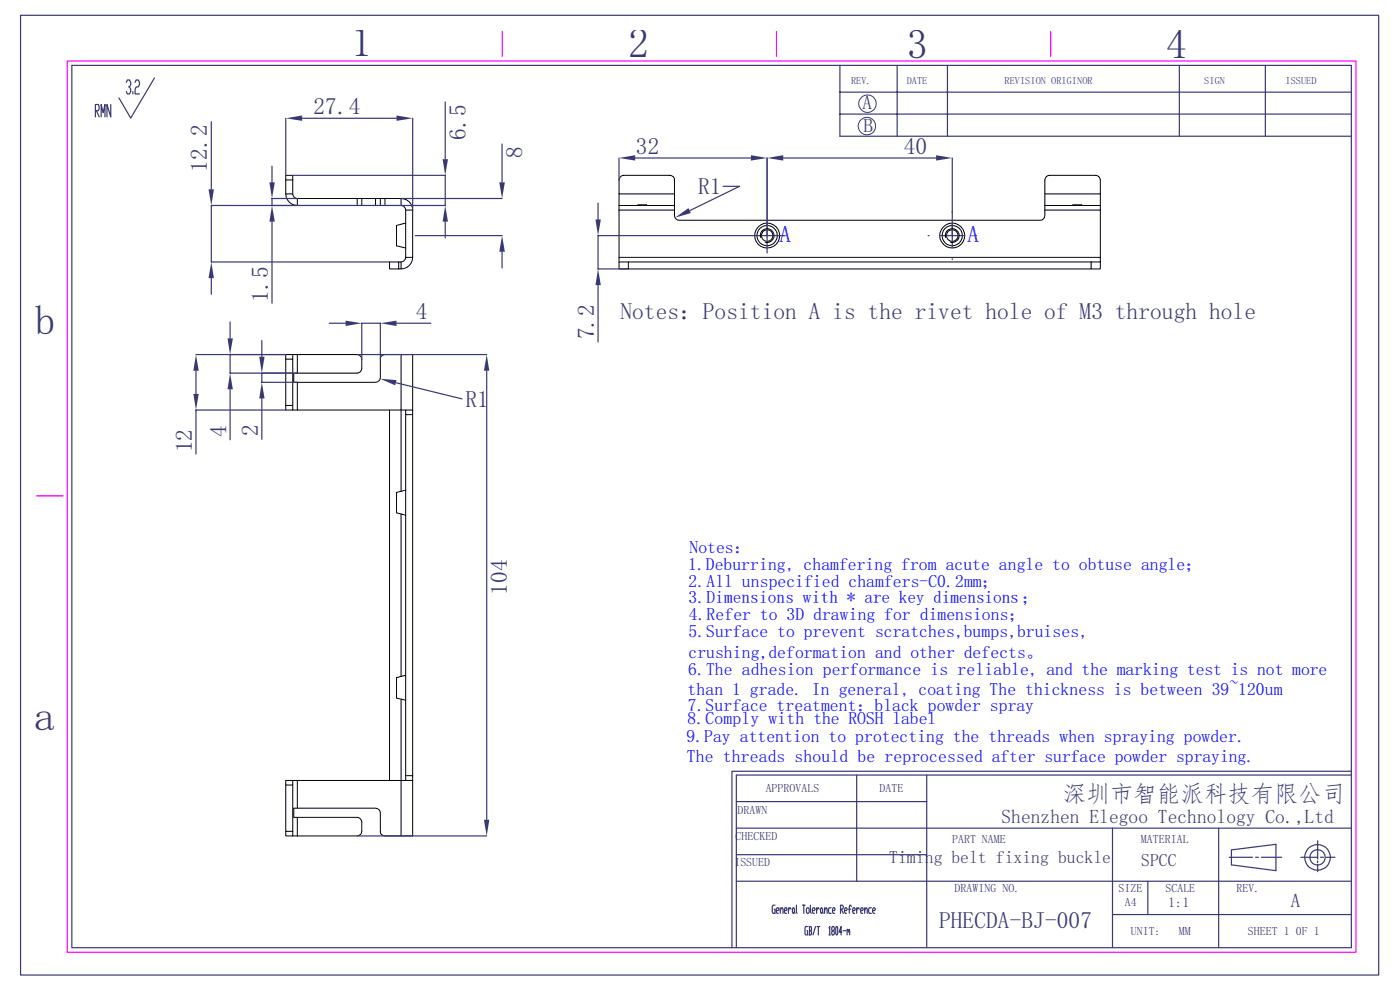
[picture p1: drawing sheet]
<svg xmlns="http://www.w3.org/2000/svg" width="297mm" height="210mm" viewBox="0 0 297 210" stroke-linecap="round" stroke-linejoin="round" font-family="sans-serif">
<path d="M14.3 12.9h273.4v189.1h-273.4zM106.6 6.7v5.3M164.7 6.7v5.3M222.9 6.7v5.3M7.7 105.2h5.7" fill="none" stroke="#f0f" stroke-width=".25"/>
<g fill="none" stroke="#393972" stroke-width=".25">
<path d="M4.4 3.2h288.1v203.6h-288.1zM15.2 13.9h271.5v187.1h-271.5zM26.8 17.5l.2-.5h.5l.2 .5v.4l-.2 .5h-.2M27.5 18.4l.2 .5v.5l-.2 .5h-.5l-.2-.5M28.2 19.4v.5M28.7 17.5l.2-.5h.4l.3 .5v.4l-.3 .5h-.4l-.2 .5v1h.9M32.8 16.5l-5.1 8.5-2.5-4.2M178.2 13.9v15h108.5M178.2 19.5h108.5M190.3 13.9v15M201 13.9v15M250.2 13.9v15"/>
<path d="M268.4 13.9v15M20.2 23.5h.7l.1-.4-.1-.9h-.7v2.6M20.4 23.5l.6 1.3M21.5 24.8v-2.6l.4 1.7 .4-1.7v2.6M23.5 22.2v2.6l-.8-2.6v2.6M57.7 35.2v3.5M178.2 24.2h108.5M57.7 47v17.3M63 42.1h-5.3v1.5h5.3M156.2 175.7h130.5M156.2 170h40.4M181.7 164.4v22.5"/>
<path d="M196.6 164.4v36.6M236 175.7v25.3M258.5 175.7v25.3M279.5 178.3v3.9M286.7 163.6h-131.4v37.4M286.7 164.4h-130.5v36.6M156.2 186.9h130.5M156.2 181.3h40.4M164.4 192h-.4l-.2 .3v1.1l.2 .3h.4v-.8h-.1M164.7 193.2h.4l.2-.3-.2-.3h-.3l-.1 .3v.5l.1 .3h.3M165.5 193.2l.3-.6h.2l.1 1.1M165.5 192.6v1.1"/>
<path d="M166.4 193.2h.4l.2-.3-.2-.3h-.3l-.1 .3 .1 .8h.3M167.3 192.6v1.1M167.8 192.9l-.1-.3h-.2l-.2 .6M168.2 192.6h.2l.1 .3-.1 .8h-.2l-.1-.3zM168.5 193.4l.2 .3M169 192l.1 1.7M170.2 192h.6M170.5 192v1.7M171.2 192.6h.3l.2 .3v.5l-.2 .3h-.3l-.1-.3v-.5zM171.3 196.5h-.4l-.1 .3 .1 1.5h.4v-.9h-.1M171.6 196.5h.4l.2 .3-.2 .6M171.7 197.4h.3l.2 .6-.2 .3h-.4"/>
<path d="M171.7 196.5v1.8M171.9 192v1.4l.2 .3M172.3 193.2h.5l.1-.3-.1-.3h-.3l-.2 .3v.5l.2 .3h.3M173 196.5l-.5 1.8M173.2 192.6v1.1M173.3 196.5h.6M173.6 196.5v1.8M173.8 192.9l-.1-.3h-.2l-.3 .6M174.2 192.6l.3 .3v.5l-.2 .3-.2-.3zM174.5 193.4l.1 .3M174.9 193.2l.4-.6 .2 1.1M174.9 192.6v1.1"/>
<path d="M175.9 196.8l.1-.3v1.8M175.9 198.3h.2M176.3 192.6h-.4l-.1 .3 .1 .8h.4M176.6 197.4l-.2-.6 .2-.3h.3l.1 .6-.1 .3h-.3l-.2 .3 .2 .6h.3l.1-.3-.1-.6M176.6 193.2h.4l.2-.3-.2-.3h-.3l-.1 .3 .1 .8h.3M177.4 196.5h.2l.1 .3-.1 1.5h-.2l-.1-.3zM178.3 192.9h.4l.2-.3-.2-.6h-.4v1.7M178.5 192.9l.4 .8M178.6 197.7h-.6l.4-1.2v1.8M178.9 197.4h.5M179.2 193.2h.4l.1-.3-.1-.3h-.3l-.1 .3v.5l.1 .3h.3M179.7 197.4l.1-.3 .2 .6"/>
<path d="M179.7 197.1v1.2M180 197.4l.1-.3 .2 1.2M180 192.9h.5M180.6 192.3l-.1-.3h-.2l-.1 1.7M180.9 193.2h.4l.1-.3-.1-.3h-.3l-.1 .3 .1 .8h.3M181.7 192.6v1.1M182.3 192.9l-.1-.3h-.2l-.3 .6M182.6 193.2h.4l.1-.3-.1-.3h-.3l-.1 .3 .1 .8h.3M183.4 193.2l.5-.6 .1 1.1M183.4 192.6v1.1M184.9 192.6h-.5l-.1 .3 .1 .8h.5M185.1 193.2h.4l.2-.3-.2-.3h-.2l-.2 .3v.5l.2 .3h.2"/>
<path d="M236 194h50.7M243.5 186.9v7.1M260.8 181.8h4.9M261.2 180.3l9.5-1.2v5.6l-9.5-1.2zM266.4 181.8h.6M267.6 181.8h4.3M276 181.8h3.5M279.5 182.6v.4M279.5 183.4v1.5M280.1 181.8h.7M281.3 181.8h1.9"/>
<circle cx="279.5" cy="181.9" r="1.63"/>
<circle cx="279.5" cy="181.9" r="2.72"/>
</g>
<g fill="none" stroke="#393972" stroke-width=".21">
<circle cx="183.9" cy="26.7" r="1.86"/>
<circle cx="184" cy="22" r="1.86"/>
</g>
<g fill="none" stroke="#000" stroke-width=".21">
<path d="M60.6 38.2v2.9M62.1 38.2h-1.5v-1h1.5v3.9M60.6 41.1h1.5a1.01 1.01 0 0 0 1 1M60.6 41.1a2.46 2.46 0 0 0 2.5 2.5M63.1 42.1v1.5M63.1 42.1h12.7M63.1 43.6h12.7M75.8 42.1h1v1.5h-1zM76.8 42.1h8.3M76.8 43.6h2.9M79.7 42.1v1.5h1M80.7 42.1v1.5h1"/>
<path d="M81.7 42.1v1.5h3.4M84.6 55.6h.5v1.4h-.5zM84.6 55.6h-2v1.4h2M85.1 42.1a2.46 2.46 0 0 1 2.4 2.5M85.1 42.1v1.5a1.01 1.01 0 0 1 1 1h1.4M86.1 44.6v10h1.4v-10M86.1 54.6a1.01 1.01 0 0 1-1 1M86.1 47.3l-2 .5v4.3l2 .5M87.5 54.6a2.46 2.46 0 0 1-2.4 2.4"/>
</g>
<g fill="#393972">
<path d="M57.1 38.7h1.2l-.6 3.4z"/>
<path d="M57.7 43.6l.6 3.4h-1.2z"/>
</g>
<path d="M60.6 25.1v12.1M64.1 25.1h20M87.5 25.1v19.4" fill="none" stroke="#393972" stroke-width=".25"/>
<g fill="#393972">
<path d="M60.6 25.1l3.5-.6v1.1z"/>
<path d="M84.1 24.5l3.4 .6-3.4 .5z"/>
</g>
<path d="M44.8 25.8v14.4M44.8 59v3.4M63 43.6h-18.2v12h37.7" fill="none" stroke="#393972" stroke-width=".25"/>
<g fill="#393972">
<path d="M44.8 55.6l.6 3.4h-1.2z"/>
<path d="M44.2 40.2h1.2l-.6 3.4z"/>
</g>
<path d="M106.5 30.5v8.2M85.1 42.1h21.4M88.1 50h18.4M106.5 53.4v3.4" fill="none" stroke="#393972" stroke-width=".25"/>
<g fill="#393972">
<path d="M106.5 50l.6 3.4h-1.2z"/>
<path d="M105.9 38.7h1.2l-.6 3.4z"/>
</g>
<path d="M62.2 37.2h32.2v6.4h-31.2M94.4 21.6v12.2M94.4 47v3.4" fill="none" stroke="#393972" stroke-width=".25"/>
<g fill="#393972">
<path d="M94.4 43.6l.6 3.4h-1.1z"/>
<path d="M93.9 33.8h1.1l-.6 3.4z"/>
</g>
<g fill="none" stroke="#000" stroke-width=".21">
<path d="M131.6 37.5l.7-.3h9.8a.94 .94 0 0 1 1 1v2.9h-11.8v-2.9zM222 37.5l.6-.3h9.9a1.01 1.01 0 0 1 .9 1v2.9h-11.7v-2.9zM131.3 55.6h2v1.4h-2zM131.3 41.1v2.5h4v-.1l7.8 .1v-2.5M131.3 55.6v-1h102.1v1M131.3 43.6v11M133.3 55.6h100.1M135.3 43.6h1.9M143.1 43.6v1h-11.8M143.1 44.6v1.1a1.01 1.01 0 0 0 1 1h76.6a1.01 1.01 0 0 0 1-1v-1.1M221.7 41.1v2.5h5.8v-.1l5.9 .1v-2.5M221.7 43.6v1"/>
<path d="M227.5 43.6h2M231.5 55.6v1.4h-98.2M233.4 55.6v1.4h-1.9M233.4 43.6v1h-11.7M233.4 44.6v10"/>
<circle cx="162.7" cy="50" r="1.22"/>
<circle cx="162.7" cy="50" r="2.15"/>
<circle cx="162.8" cy="50" r="2.65"/>
<circle cx="202" cy="50" r="2.16"/>
<circle cx="202" cy="50" r="1.23"/>
<circle cx="202" cy="50" r="2.65"/>
</g>
<path d="M136.2 43.5v.1M228.5 43.5v.1" fill="none" stroke="#f00" stroke-width=".21"/>
<path d="M153.4 39.5h3.5l-10.6 5.2" fill="none" stroke="#393972" stroke-width=".25"/>
<path d="M143.2 46.2l2.8-2.1 .6 1.1z" fill="#393972"/>
<path d="M131.3 33.5v4.6M134.7 33.5h24.6M162.7 33.5v16.4" fill="none" stroke="#393972" stroke-width=".25"/>
<g fill="#393972">
<path d="M159.3 32.9l3.4 .6-3.4 .6z"/>
<path d="M131.3 33.5l3.4-.6v1.2z"/>
</g>
<path d="M162.7 33.5v12.7M166.2 33.5h32.4M202 33.5v16.4" fill="none" stroke="#393972" stroke-width=".25"/>
<g fill="#393972">
<path d="M162.7 33.5l3.5-.6v1.2z"/>
<path d="M198.6 32.9l3.4 .6-3.4 .6z"/>
</g>
<path d="M126.9 43.1v3.5M159 50h-32.1v7h6.3M126.9 60.5v12" fill="none" stroke="#393972" stroke-width=".25"/>
<g fill="#393972">
<path d="M126.3 46.6h1.2l-.6 3.4z"/>
<path d="M126.9 57l.6 3.5h-1.2z"/>
</g>
<path d="M162.7 46.3v3.7h-3.7M166.4 50h-3.7v3.7M196.9 50h.2M202 47.5v2.5h-2.4M202 44.9v.2M202 54.9v.2M204.5 50h-2.5v2.4M206.9 50h.2M55.5 72.2v3.5M63 79.1h-7.5v2h7.5M55.5 84.5v8.7" fill="none" stroke="#393972" stroke-width=".25"/>
<g fill="none" stroke="#000" stroke-width=".21">
<path d="M161.3 50.4a1.46 1.46 0 0 1 1.3-1.9 1.46 1.46 0 0 1 1.6 1.6 1.46 1.46 0 0 1-1.9 1.3M200.6 50.4a1.46 1.46 0 0 1 1.2-1.9 1.46 1.46 0 0 1 1.6 1.6 1.46 1.46 0 0 1-1.8 1.3M62.1 75.2v1h-1.5M62.1 76.2v9.8h-1.5M62.1 75.2h-1.5v11.8h1.5v-1M62.1 75.2h1v3.9h-.8v2h.8v5.9M63.1 75.2h12.7a1.01 1.01 0 0 1 1 1v1.9a1.01 1.01 0 0 1-1 1h-12.7M85.1 75.2v11.8h-22M85.1 75.2h-3.4a.94 .94 0 0 0-1 1v3.9a1.01 1.01 0 0 1-1 1h-16.6M85.1 75.2h2.4v11.8M62.1 87h1M82.6 87v78.6"/>
<path d="M86.1 87v78.6M87.5 87v1h-1.4M87.5 87h-2.4v17.2M87.5 88v76.5M85.1 109v34.5M86.1 104l-2 .5v4.3l2 .5M85.1 148.3v17.3M86.1 143.2l-2 .5v4.4l2 .4M60.6 165.6h1.5v.9h-1.5zM60.6 166.5v9.8h1.5M60.6 176.3v1h1.5M62.1 176.3v1h1"/>
<path d="M62.1 166.5v9.8M62.1 165.6h23M63.1 165.6v5.8h-.8v2h.8v3.9M63.1 173.4h12.7a1.01 1.01 0 0 1 1 1v1.9a1.01 1.01 0 0 1-1 1h-12.7M85.1 165.6v11.7h-3.4a.94 .94 0 0 1-1-1v-3.9a1.01 1.01 0 0 0-1-1h-16.6M85.1 165.6h2.4v11.7h-2.4M86.1 164.5h1.4v1.1"/>
</g>
<g fill="#393972">
<path d="M55 75.7h1.1l-.6 3.4z"/>
<path d="M55.5 81.1l.6 3.4h-1.1z"/>
</g>
<path d="M69.8 68.6h3.5M76.8 76.1v-7.5h3.9v7.5M84.1 68.6h7.3" fill="none" stroke="#393972" stroke-width=".25"/>
<g fill="#393972">
<path d="M73.3 68l3.5 .6-3.5 .6z"/>
<path d="M80.7 68.6l3.4-.6v1.2z"/>
</g>
<path d="M84 81.2l14 3.4" fill="none" stroke="#393972" stroke-width=".25"/>
<path d="M80.6 80.3l3.5 .3-.3 1.1z" fill="#393972"/>
<path d="M48.8 68.3v3.5M60.6 75.2h-11.8v3.9h13.4M48.8 82.6v10.7" fill="none" stroke="#393972" stroke-width=".25"/>
<g fill="#393972">
<path d="M48.3 71.8h1.1l-.6 3.4z"/>
<path d="M48.8 79.1l.6 3.5h-1.1z"/>
</g>
<path d="M75.8 75.2h27.5M103.3 78.6v95.3M75.8 177.3h27.5" fill="none" stroke="#393972" stroke-width=".25"/>
<g fill="#393972">
<path d="M103.3 75.2l.5 3.4h-1.1z"/>
<path d="M102.7 173.9h1.1l-.5 3.4z"/>
</g>
<path d="M41.6 75.2h19M41.6 78.6v5M60.6 87h-19v9.3" fill="none" stroke="#393972" stroke-width=".25"/>
<g fill="#393972">
<path d="M41.6 75.2l.6 3.4h-1.2z"/>
<path d="M41 83.6h1.2l-.6 3.4z"/>
</g>
<g font-size="8.8" fill="#393972">
<text x="74.5" y="11.9">1</text>
<text x="133.3" y="12.2">2</text>
<text x="192.4" y="12.2">3</text>
<text x="247.4" y="12.3">4</text>
<text x="7.4" y="70.9">b</text>
<text x="7.2" y="154.8">a</text>
</g>
<g font-size="5" fill="#393972">
<text x="66.5" y="24.2">27.4</text>
<text x="98.8" y="29.7" transform="rotate(-90 98.8 29.7)">6.5</text>
<text x="110.8" y="33.6" transform="rotate(-90 110.8 33.6)">8</text>
<text x="134.9" y="32.6">32</text>
<text x="191.7" y="32.6">40</text>
<text x="43.9" y="36.4" transform="rotate(-90 43.9 36.4)">12.2</text>
<text x="148.1" y="41.2">R1</text>
<text x="56.8" y="64" transform="rotate(-90 56.8 64)">1.5</text>
<text x="88.2" y="67.7">4</text>
<text x="126" y="72" transform="rotate(-90 126 72)">7.2</text>
<text x="131.6" y="67.8">Notes：Position A is the rivet hole of M3 through hole</text>
<text x="98.7" y="86.3">R1</text>
<text x="40.7" y="96" transform="rotate(-90 40.7 96)">12</text>
<text x="48" y="92.6" transform="rotate(-90 48 92.6)">4</text>
<text x="54.7" y="92.6" transform="rotate(-90 54.7 92.6)">2</text>
<text x="107.5" y="126.2" transform="rotate(-90 107.5 126.2)">104</text>
<text x="225.5" y="170.2">深圳市智能派科技有限公司</text>
<text x="199.2" y="196.8">PHECDA-BJ-007</text>
</g>
<g font-size="5" fill="#00f">
<text x="165.4" y="51.3">A</text>
<text x="205.2" y="51.3">A</text>
</g>
<g font-size="4.1" fill="#393972">
<text x="183" y="23.1">A</text>
<text x="183.2" y="28.1">B</text>
<text x="212.5" y="174.6">Shenzhen Elegoo Technology Co.,Ltd</text>
<text x="273.9" y="192.3">A</text>
</g>
<g font-size="3.8" fill="#00f">
<text x="146.3" y="117.3">Notes：</text>
<text x="146" y="120.8">1.Deburring, chamfering from acute angle to obtuse angle；</text>
<text x="146.1" y="124.5">2.All unspecified chamfers-C0.2mm；</text>
<text x="146" y="128">3.Dimensions with * are key dimensions；</text>
<text x="146.1" y="131.6">4.Refer to 3D drawing for dimensions；</text>
<text x="146" y="135.2">5.Surface to prevent scratches,bumps,bruises,</text>
<text x="146" y="143.1">6.The adhesion performance is reliable, and the marking test is not more</text>
<text x="146" y="139.6">crushing,deformation and other defects。</text>
<text x="145.9" y="147.5">than 1 grade. In general, coating The thickness is between 39~120um</text>
<text x="145.9" y="153.5">8.Comply with the ROSH label</text>
<text x="145.9" y="150.7">7.Surface treatment：black powder spray</text>
<text x="145.6" y="157.3">9.Pay attention to protecting the threads when spraying powder.</text>
<text x="145.7" y="161.7">The threads should be reprocessed after surface powder spraying.</text>
</g>
<g font-size="3.8" fill="#393972">
<text x="188.6" y="183">Timing belt fixing buckle</text>
<text x="242.1" y="183.7">SPCC</text>
</g>
<text font-size="3" fill="#393972" x="247.8" y="192.4">1:1</text>
<g font-size="2.5" fill="#393972">
<text x="156.5" y="172.7">DRAWN</text>
<text x="162.4" y="168.1">APPROVALS</text>
<text x="186.6" y="168.1">DATE</text>
<text x="156" y="178.2">CHECKED</text>
<text x="202" y="178.8">PART NAME</text>
<text x="242" y="178.8">MATERIAL</text>
<text x="155.8" y="183.7">ISSUED</text>
<text x="202.5" y="189.3">DRAWING NO.</text>
<text x="237.3" y="189.3">SIZE</text>
<text x="247.2" y="189.3">SCALE</text>
<text x="262.3" y="189.3">REV.</text>
<text x="238.6" y="192.3">A4</text>
<text x="239.9" y="198.3">UNIT:</text>
<text x="250.1" y="198.3">MM</text>
<text x="264.8" y="198.3">SHEET 1</text>
<text x="274.9" y="198.3">0F 1</text>
</g>
<g font-size="2.2" fill="#393972">
<text x="180.6" y="17.8">REV.</text>
<text x="192.4" y="17.8">DATE</text>
<text x="213.1" y="17.8">REVISION ORIGINOR</text>
<text x="255.5" y="17.8">SIGN</text>
<text x="272.7" y="17.8">ISSUED</text>
</g>
</svg>
